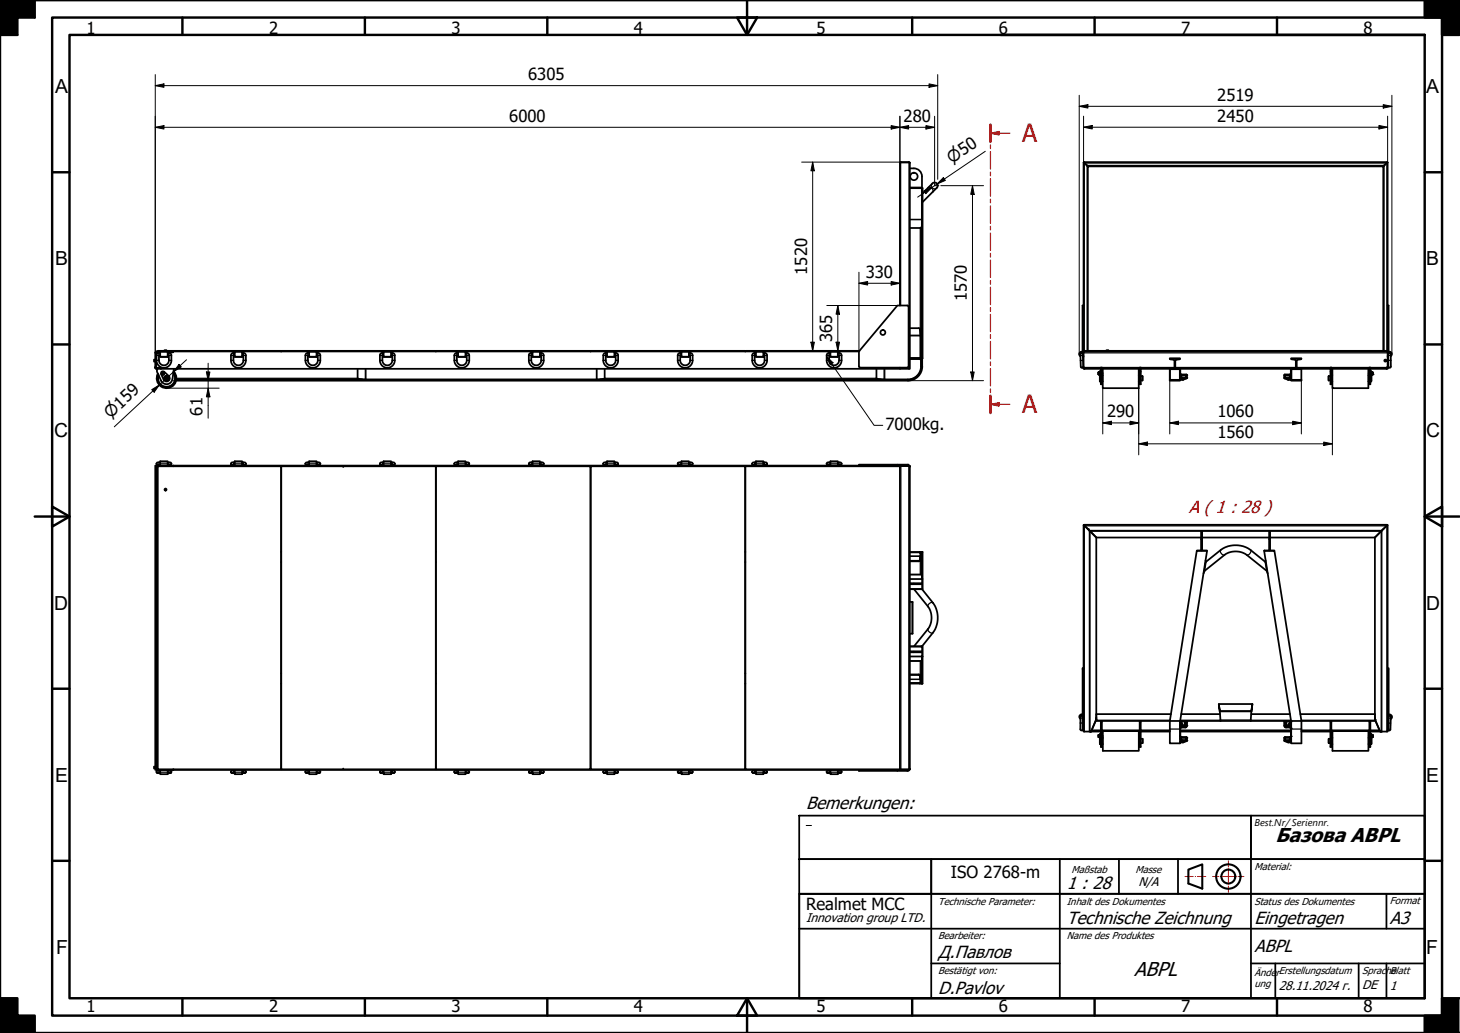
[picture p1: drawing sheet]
<svg xmlns="http://www.w3.org/2000/svg" width="420mm" height="297mm" viewBox="0 0 420 297" stroke-linecap="round" stroke-linejoin="round" font-family="sans-serif">
<!-- layer: Visible (ISO) -->
<g fill="none" stroke="#000" stroke-width=".51">
<path d="M259 46.8h2.8v59.3h-2.8M261.8 46.8l-.2-.2-2.6 .2v41M261.8 46.8h.1M261.8 54.1h3.7v48.9h-.6M261.8 48.4a2.64 2.64 0 0 1 3.5 2.3v3.3M261.8 54l3.6 .1M268.3 52.7a.9 .9 0 0 1 1.3 0 .9 .9 0 0 1 0 1.3l-4.1 4.1M268.3 52.8l-2.8 2.8M311.8 46.7l.2 .1zM311.8 46.7v41.1M311.9 46.8h.1M312 46.6v.2"/>
<path d="M312 46.6h87.2M312 46.8l1.1 1M312.8 47.6l.3 .2M399.1 46.8l-1 1 .9-.9M399.1 46.8l.1-.2-.1 .2M399.1 46.8l-.1 .1M399.3 46.7l-.1 .1M399.3 46.7v41.1M265 65.5l-3.2 .1M258.3 87.8h2.8l.4 .4-.1 17.3-.3 .2-13.7-.1-.2-.3v-4.2zM261.8 94.4l2.9 .1 .2 8.6h.1a5.5 5.5 0 0 1-1.1 4.9 3.7 3.7 0 0 1-2.6 1.1l-8.9-.1-.2-.3v-2.6M311.5 87.8h.3v13.3h-.3z"/>
<path d="M399.3 87.8h.3v13.3h-.3zM44.7 105.7l.4 .4M44.7 103.4h-.4v.6h.4M44.7 105.7v.1M44.9 105.6l-.2 .1M44.9 105.7l.2 .1M45.1 105.8h1.2v.3h-1.2M45.1 101.1h202.1M45.1 101.1l-.4 .4v4.2M45.1 101.3l-.2 .1v4.1M45.2 106.1v.8l1.2 2.6a1.71 1.71 0 0 0 1.8 1 1.71 1.71 0 0 0 1.4-1.5l.4-2.9M45.2 106.1l-.2 .1 .2 .1"/>
<path d="M45.4 101.1v-.2h35.5v.2M46.1 101.3l-1.2 .2v4.1l.2 .2M46.1 101.1h2.2v1.6h-2.2zM46.1 101.5h-.6l-.4 .4v2.4l.6 .8 1.3 .7 1.3-.3 .9-1.2 .1-2.4-.4-.4h-.6M46.1 102.2h-.4v1.4a1.43 1.43 0 0 0 1.5 1.5 1.43 1.43 0 0 0 1.4-1.5v-1.4h-.3M46.5 106.9h.8l1.3 1.2a.92 .92 0 0 1-.1 1.4 .92 .92 0 0 1-1.4-.3l-.7-1.6zM46.6 107.4l.1 .2M46.6 107.5l.3 .2M46.7 107.2l-.1 .3M46.8 107.1l-.2 .2M46.8 107.7h.2M46.8 107.7h.1"/>
<path d="M46.9 107.1h.2M47 107.1l-.3 .1M47 107.1l.2 .2M47.1 107.6l-.2 .1M47.2 107.6l-.3 .1M47.2 107.2v.2M47.2 107.3l.1 .1M47.2 107.3l-.1 .3M47.2 107.5l-.1 .2M47.3 107.4l-.1 .2M47.3 100.9v-.2h.6v.2M47.8 108.8l.1 .1"/>
<path d="M47.8 108.7v.1M47.8 108.6v.2M48 108.6l.1 .2M48 108.6l-.2 .1M48 108.6h-.2M48 108.9h-.1M48.1 108.8l-.1 .1M49.8 101.1v.2h-1.5h1.5M49.9 107.3a2.44 2.44 0 0 1-1.6 3.9 2.44 2.44 0 0 1-2.7-3.3M49.9 107.1a2.61 2.61 0 0 1-1.6 4.3 2.61 2.61 0 0 1-2.7-3.7M50 106.8a2.85 2.85 0 0 1 .1 3.8 2.85 2.85 0 0 1-3.8 .5 2.85 2.85 0 0 1-.9-3.7M67.5 101.1h2.2v1.6h-2.2z"/>
<path d="M67.5 101.5h-.6l-.4 .4v2l.7 1.3 1.2 .6 1.4-.4 .8-1.1 .1-2.3-.4-.5h-.6M67.5 102.2h-.3v1.4a1.43 1.43 0 0 0 1.4 1.5 1.43 1.43 0 0 0 1.4-1.5v-1.4h-.3M80.9 101.1v-.2h44.5v.2M89 101.1h2.1v1.6h-2.1zM89 101.5h-.7l-.3 .4-.1 2.2 .8 1.2 1.1 .5 1.3-.3 1-1.2v-2.4l-.4-.4h-.6M89 102.2h-.4v1.4a1.43 1.43 0 0 0 1.4 1.5 1.43 1.43 0 0 0 1.5-1.5v-1.4h-.4M102.9 106.1l.1 2.7 2.1 .3h66.7l2.1-.2 .1-2.8M110.4 101.1h2.1v1.6h-2.1zM110.4 101.5h-.6l-.4 .4v2.4l.5 .8 1.4 .7 1.3-.3 .9-1.2 .1-2.4-.4-.4h-.7M110.4 102.2h-.4v1.4a1.43 1.43 0 0 0 1.5 1.5 1.43 1.43 0 0 0 1.4-1.5v-1.4h-.4M125.5 101.1v-.2h44.4v.2M131.8 101.1h2.2v1.6h-2.2z"/>
<path d="M131.8 101.5h-.6l-.4 .4v2l.6 1.3 1.3 .6 1.4-.4 .9-1.3v-2.2l-.4-.4h-.6M131.8 102.2h-.3v1.4a1.43 1.43 0 0 0 1.4 1.5 1.43 1.43 0 0 0 1.4-1.5v-1.4h-.3M153.2 101.1h2.2v1.6h-2.2zM153.2 101.5h-.3a.69 .69 0 0 0-.7 .7v1.8l.4 .9 .9 .7 1.4 .1 1-.6 .6-1.3-.1-1.8-.4-.5h-.6M153.2 102.2h-.3v1.4a1.43 1.43 0 0 0 1.4 1.5 1.43 1.43 0 0 0 1.4-1.5v-1.4h-.3M174.7 101.1h2.1v1.6h-2.1zM174.7 101.5h-.6l-.4 .4-.1 1.9 .6 1.3 .9 .6h1.3l.9-.6 .5-.8 .1-2.1a.69 .69 0 0 0-.7-.7h-.4M174.7 102.2h-.4v1.4a1.43 1.43 0 0 0 1.5 1.5 1.43 1.43 0 0 0 1.4-1.5v-1.4h-.4M196.1 101.1h2.1v1.6h-2.1zM196.1 101.5h-.6l-.4 .4v2.2l.7 1.2 1.2 .5 1.3-.3 .7-.7 .3-.7-.1-2.2-.3-.4h-.7M196.1 102.2h-.4v1.4a1.43 1.43 0 0 0 1.5 1.5 1.43 1.43 0 0 0 1.4-1.5v-1.4h-.4M217.5 101.1h2.2v1.6h-2.2z"/>
<path d="M217.5 101.5h-.6l-.4 .4 .1 2.4 .5 .8 1.3 .7 1.3-.3 1-1.2v-2.4l-.4-.4h-.6M217.5 102.2h-.3v1.4a1.43 1.43 0 0 0 1.4 1.5 1.43 1.43 0 0 0 1.4-1.5v-1.4h-.3M239 101.1h2.1v1.6h-2.1zM239 101.5h-.7l-.4 .5v1.9l.7 1.3 1.2 .6 1.4-.4 .9-1.1v-2.3l-.4-.5h-.6M239 102.2h-.4v1.4a1.43 1.43 0 0 0 1.4 1.5 1.43 1.43 0 0 0 1.5-1.5v-1.4h-.4M247.3 100.9h-32.8v.2l-.1-.2h-44.4v.2M259 105.7v.4h-212.7v-.3h-1.2M261.8 103h2.9v.3M265.4 103a6.1 6.1 0 0 1-1 5 4.1 4.1 0 0 1-3.1 1.5h-210.6M311.1 101.6l.3-.1 .2 .3 .1 3.6-.3 .4-.4-.4-.1-3.5zM311.2 101.5l-.3 .2v.3M311.2 101.5l.6-.2v-.2l-1.1 .4-.1 .5 .3 .4"/>
<path d="M311.5 101.4v.2M311.6 105.7h.5v.4M311.6 102.3l.2 .1-.2 .2M311.8 105.8h.3M312 101.1v-.2h87.1v.2M312.1 106.1h4.7v-.4h.3v.4h10.9v-.4h.3v.4h8.4M313.1 100.9v-53.1h85v53.1M316.1 107.7h.1M316.2 107.2v.4M316.2 107.6h-.1M316.2 107v.2M316.2 107h.1l-.1 .2"/>
<path d="M316.2 107l-.1 .7M316.3 107.6h-.2M316.3 107.2v.4h-.1M316.3 107.1h.1M316.3 107.6h.1M316.4 107v.7M316.5 107v.7M316.8 105.7v4.8h.3v-4.8M316.8 106.8h-.3v2.9h.3M316.8 105.9h.3M316.8 106.9h.3M317.1 109.4h.1"/>
<path d="M317.1 108.1h.1M317.1 107.5h.1M317.1 107.2h.1M317.2 107.2v.3M317.2 109.7h.2M317.2 107.9h.2M317.2 107.9v1.8M317.4 106.1v5.5h10.3v-5.5M318.4 100.9v-.2h.6v.2M327.7 109.7h.1M327.7 107.9h.1M327.8 107.9v1.8"/>
<path d="M327.9 109.4h.1M327.9 108.1h.1M328 105.7v4.8h.3v-4.8M328 105.9h.3M328 106.9h.3M328.3 109.4h.5M328.3 108.1h.5M328.8 108.1v1.3M336.6 109.3v.2h3v-.2M336.6 106.1v3.2M336.7 109.2l-.1 .1M336.7 106.1v3.1"/>
<path d="M336.7 106.1h2.8l-2.8 .1M338 105.7l-.1 .4M338 105.8h.2v.3h-.2zM338 105.8l-.1-2.3-1.1-.2-.2-.3h3l-.2 .3-1.1 .2-.1 2.3M338.2 105.7l.1 .4M339.5 109.2l.1 .1M339.5 106.2v3h-2.8M339.5 106.1h32.1M339.6 108.1h.1M339.6 109.2v.1M339.7 106.1l.1 1.5 1.7 .1 .1 1-1.1 .5h-1M371.5 106.1l-.1 1.5-1.8 .1v1l1 .5h1"/>
<path d="M371.6 109.3v.2h2.9v-.2M371.6 108.1h.1M371.6 109.2v.1M371.6 106.1v3.1M371.6 106.1h2.9l-2.9 .1M371.7 103.3l-.1-.3h2.9l-.1 .3-1.2 .2v2.3M371.7 103.3l1.2 .2v2.3M372.9 105.7v.4M372.9 105.8h.3v.3h-.3zM373.2 105.7v.4M374.5 109.3h.1M374.5 106.1h8.3v-.4h.4v.4h10.8v-.4h.4v.4h4.6"/>
<path d="M374.5 106.2v3h-2.9M382.4 108.1v1.3M382.4 109.4h.5M382.4 108.1h.5M382.9 105.7v4.8h.3v-4.8M382.9 105.9h.3M382.9 106.9h.3M383.2 109.4h.1M383.2 108.1h.1M383.3 107.9v1.8M383.3 109.7h.1M383.3 107.9h.1"/>
<path d="M383.4 106.1v5.5h10.4v-5.5M393.8 109.7h.1M393.8 107.9h.1M393.9 107.9v1.8M393.9 107.2v.3M393.9 107.5h.2M393.9 107.2h.2M394 109.4h.1M394 108.1h.1M394.1 105.7v4.8h.3v-4.8M394.1 105.9h.3M394.1 106.9h.3"/>
<path d="M394.4 106.8h.2v2.9h-.2M394.6 108.1v1.4M394.6 107v.7M394.8 107.7h.1M394.7 107.7h.1M394.8 107v.7l.2-.1M394.8 107v.7h.2M394.8 107.3h.2M395 107h-.3M395 107.7h.1M395 107v.7M399.1 105.8h.2"/>
<path d="M399.3 105.5l-.3 .6M399.3 101.1l1.1 .3 .1 .6-.3 .4M399.3 101.4l.8 .1 .1 .5M399.3 105.5v.1M399.3 105.6v.5h-.3M399.3 101.1h-87.5v5h.3M399.3 101.1v4.4M399.5 102.3l-.2 .1 .2 .2M399.5 101.8v3.6M399.6 105.6l-.3 .1M399.6 101.4v.2M400.2 101.8l-.3-.3-.4 .3"/>
<path d="M400.2 101.8l.1 3.6-.4 .4-.3-.4M45.4 134.1h35.5v87.1h-35.5zM45.4 133.7h.7M46.1 133.8l2.2 .1M46.1 133h-.8l-.3 .3 .3 .4 .8 .1M48.3 133.8v-1.2h-2.2v1.3M48.3 133h.8l.2 .3-.2 .4-.8 .1M48.3 133.7h.6M49.9 134.1v-.2h-5.2v87.5h5.1v-.2M66.9 133.7h.6M67.5 133.8l2.2 .1M67.5 133h-.8l-.2 .3 .2 .4 .8 .1"/>
<path d="M69.7 133.8v-1.2h-2.2v1.3M69.7 133h.8l.3 .3-.3 .4-.8 .1M69.7 133.7h.6M80.9 134.2h.1M80.9 134.1h44.5v87.1h-44.5zM88.3 133.7h.7M89 133.8l2.1 .1M89 133h-.9l-.2 .3 .2 .4 .9 .1M91.1 133.8v-1.2h-2.1v1.3M91.1 133h.8l.3 .3-.2 .4-.9 .1M91.1 133.7h.7M98.7 134.3h.1"/>
<path d="M109.7 133.7h.7M110.4 133.8l2.1 .1M110.4 133h-.8l-.3 .3 .3 .4 .8 .1M112.5 133.8v-1.2h-2.1v1.3M112.5 133h.8l.3 .3-.3 .4-.8 .1M112.5 133.7h.7M125.4 134.2h.1M125.5 134.1h44.4v87.1h-44.4zM131.2 133.7h.6M131.8 133.8l2.2 .1M131.8 133h-.8l-.3 .3 .3 .4 .8 .1M134 133.8v-1.2h-2.2v1.3"/>
<path d="M134 133h.8l.2 .3-.2 .4-.8 .1M134 133.7h.6M152.6 133.7h.6M153.2 133.8l2.2 .1M153.2 133h-.8l-.2 .3 .2 .4 .8 .1M155.4 133.8v-1.2h-2.2v1.3M155.4 133h.8l.3 .3-.2 .4-.9 .1M155.4 133.7h.7M169.9 134.2h.1M170 134.1h44.4v87.1h-44.4zM174 133.7h.7M174.7 133.8l2.1 .1"/>
<path d="M174.7 133h-.8l-.3 .3 .2 .4 .9 .1M176.8 133.8v-1.2h-2.1v1.3M176.8 133h.8l.3 .3-.2 .4-.9 .1M176.8 133.7h.7M195.5 133.7h.6M196.1 133.8l2.1 .1M196.1 133h-.9l-.2 .3 .2 .4 .9 .1M198.2 133.8v-1.2h-2.1v1.3M198.2 133h.9l.2 .3-.2 .4-.9 .1M198.2 133.7h.7M214.4 134.2h.1M216.9 133.7h.6"/>
<path d="M217.5 133.8l2.2 .1M217.5 133h-.8l-.2 .3 .2 .4 .8 .1M219.7 133.8v-1.2h-2.2v1.3M219.7 133h.8l.2 .3-.2 .4-.8 .1M219.7 133.7h.6M238.3 133.7h.7M239 133.8l2.1 .1M239 133h-.9l-.2 .3 .2 .4 .9 .1M241.1 133.8v-1.2h-2.1v1.3M241.1 133h.9l.2 .3-.2 .4-.9 .1M241.1 133.7h.7M247.2 133.9h-197.4v.2"/>
<path d="M247.2 133.9h12M258.3 133.9v-.3h3.2v.3M258.3 133.6h-11.1v.3M259 134.2l.2-.2h2.4l.2 .2M259 133.9v87.5M259.1 134.1h2.6M259.2 133.9l-.2 .2h-44.5v87.1h44.5M259.2 133.9h2.4l.2 .2M261.8 134.1h.1M261.8 134.1v87.1M80.9 158.7h.1M125.4 158.7h.1"/>
<path d="M214.4 158.7h.1M261.8 158.7h3.7v7.8M264.7 158.7l.2 1.4M264.9 158.9h.1l-.1 .2M265.3 158.7l-.4 1.2M265.4 158.7l-.5 1.4M311.8 151l.2 .1zM311.8 151v59.4h5v-.3M312 150.9v.2M312 150.9h87.2M312 151.1l3.5 3.5M312 151.1l.1 .1-.1-.1"/>
<path d="M312.1 151.2l3.4 3.4M315.5 154.6v52.1M315.5 154.6h30.2M344.5 158.4h2.8M345.7 152.7h.2v5.5h-.2zM345.9 154.6h19.3M363.9 158.4h2.8M365.2 152.7h.3v5.5h-.3zM365.5 154.6h30.2M395.7 154.6v52.1l1.6 3.7M398.1 152.1h.1M399.1 151.1l-3.4 3.5"/>
<path d="M399.1 151.1l.2-.1zM399.2 150.9l-.1 .2zM399.3 151v59.4h-4.9v-.3M80.9 161.6h.1M125.4 161.6h.1M214.4 161.6h.1M261.8 169.4h3.5M261.8 166.5h3.6v2.9h-3.6M261.8 173l.8 .1v9.1l-.8 .1M261.8 167.7h3.5v.3h-3.4M261.8 165.2h3.4M261.9 167.7l-.1 .3"/>
<path d="M263 169.4l4.1 5a5.6 5.6 0 0 1 0 6.4l-4.1 5.1M264.9 160.1v-.1l-.3 1.2-2.8 .1M264.9 160.1h.1M264.9 160.1l-.3 1.3h-2.8M265.2 166.5h.3l-.1 2.9M265.2 169.4h.2M265.3 169.4l3.8 4.9 .6 1.6 .2 1.3-.2 1.9-.7 2.1-3.7 4.7M346.6 164.2l5.8-4.6a5.6 5.6 0 0 1 6.4 0l5.8 4.6M346.6 164.2l-.2 .7M346.9 161.2l.1 .4M347 161.6l5-3.9 1.3-.6 1.8-.3 2 .1 2 .7 5.1 4M347 161.6l-.4 2.6"/>
<path d="M364.2 161.6l.4 2.6M364.2 161.2v.4M364.6 164.2l.2 .7M80.9 196.6h.1M80.9 193.6h.1M125.4 196.6h.1M125.4 193.6h.1M214.4 196.6h.1M214.4 193.6h.1M261.8 185.9h3.5M261.8 185.9h3.6v2.9h-3.6M261.8 193.9l2.8 .1 .3 1.3"/>
<path d="M261.8 194.1h2.8l.3 1.2M261.8 187.3h3.5v.3h-3.4M261.8 190.1h3.4M261.9 187.3l-.1 .3M264.7 196.4v.2M264.9 195.3l.1 .1M264.9 195.2l.5 1.4M264.9 196.2l.1 .2h-3.2M264.9 195.2v1.2M264.9 195.3v.1M264.9 195.2h.1M265 195.4l.3 1.2"/>
<path d="M265.2 188.8h.3M265.4 185.9l.1 2.9M265.4 185.9h-.2M265.5 188.8v7.8h-3.7M311.8 192.1h-.2v17.9h.2M399.3 192.1h.3v17.9h-.3M311.2 205.4l-.6 .6 .3 .7M311.5 205.9a.35 .35 0 0 0-.3-.1 .35 .35 0 0 0-.3 .3v3.6l.2 .3 .4-.1M311.6 205.7l-.5 .1-.2 .5M311.6 205.4l-.4 .1M313.8 210.4h.1M314.1 210.1h2.7"/>
<path d="M315.3 207.3h80.5M315.5 207h.1M315.5 206.7l-1.6 3.7M315.5 205.4v1.1M315.5 207l-1.6 3.3M315.5 205.3h21.5M315.5 206.5v.1M315.5 206.6h.1M316.1 211.4l.1 .6M316.1 211.4h.1M316.1 211.4l.3-.1-.2 .1M316.2 211.7v.3"/>
<path d="M316.2 211.4v.3M316.4 211.7v.3h-.2M316.4 211.4v.3h-.2M316.4 211.3v.6M316.5 211.3v.7M316.5 212.3v1.5M316.8 210h.1M316.8 210v.1M316.8 207.3v.3h.3M316.8 211.1h-.3v2.9h.3M317.1 210v.1M317.1 207.3v7.5h-.3v-7.2"/>
<path d="M317.1 210h.1M317.1 212.4h.1M317.1 213.7h.1M317.1 211.5h.1M317.1 211.8h.1M317.1 210.1v.3h.3M317.1 210.1h10.9M317.2 211.5v.3M317.3 212.2v1.8M317.3 212.2h.1M317.3 214h.1M317.4 210.2h10.3v5.7h-10.3z"/>
<path d="M327.7 212.2h.1M327.7 214h.1M327.8 212.2v1.8M327.9 212.4h.1M327.9 213.7h.1M328 210v.1M328 207.3v.3h.3M328 210.1v.3h-.3M328.3 210v.1M328.3 207.3v7.5h-.3v-7.2M328.3 210h.1M328.3 212.4h.5"/>
<path d="M328.3 213.7h.5M328.3 210.1v.3h8.4M328.3 210.1h8.4M328.8 212.4v1.3M339.6 207.3v6.4h-2.9v-6.4l7.7-48.9h3l-7.8 48.9M339.7 210.1h31.8M339.7 210.4h31.8M339.8 207.3l-.2 .2M339.9 205.3h11.2M341.2 207.4l-.2 .1M341.4 207.3l.2 .2-.1 1.5-.4 .2h-1.1l-.3 .2v2.3l.3 .3h1.5l.1 1-1.1 .5h-.9M350.8 202.4h9.6"/>
<path d="M351 204.4v.1M351 204.4l-.2-2 .2 2.1M351 204.6l.2 2.7M360.1 205.3h11.1M360.1 204.6l-.2 2.7M360.1 204.4v.1M360.4 202.4l-.3 2.1zM369.8 207.3l-.2 .2 .1 1.5 .3 .2h1.1l.4 .2v2.3l-.3 .3h-1.5l-.1 1 1.1 .5h.9M370 207.4l.1 .1M371.4 207.3l.2 .2M371.5 207.3l-7.7-48.9h3l7.7 48.9v6.4h-2.9v-6.4M374.2 205.3h21.5"/>
<path d="M374.5 210.1h8.3M382.4 212.4v1.3M382.4 212.4h.5M382.4 213.7h.5M382.8 210v.1M382.8 210.1v.3h-8.3M382.9 207.3v.3h.2M383.1 207.3v7.5h-.2v-7.2M383.1 212.4h.2M383.1 213.7h.2M383.2 210v.1M383.2 210.1v.3h.3"/>
<path d="M383.2 210.1h10.8M383.3 212.2v1.8M383.3 212.2h.2M383.3 214h.2M383.5 210.2h10.3v5.7h-10.3zM393.8 212.2h.1M393.8 214h.1M393.9 212.2v1.8M393.9 211.5v.3M393.9 211.5h.2M393.9 211.8h.2M394 212.4h.1"/>
<path d="M394 213.7h.1M394 210v.1M394 210.1v.3h-.2M394.1 207.3v.3h.3M394.4 207.3v7.5h-.3v-7.2M394.4 211.1h.3v2.9h-.3M394.4 210v.1M394.4 210.1h2.7M394.6 212.3v1.5M394.7 211.3v.7M394.8 211.9h.1M394.7 212l.1-.7v.7h.2"/>
<path d="M394.8 211.4h.1M394.8 211.8h.2M394.8 211.4h.2M395 211.3v.1M395 211.3h-.3M395 211.4v.6M395.7 205.4v1.2M395.7 207l1.5 3.3M395.7 206.9v.1M395.7 206.9h.1M397.4 210.4h.1M399.6 205.4a.75 .75 0 0 1 .9 .4 .75 .75 0 0 1-.2 1"/>
<path d="M399.6 205.7l.6 .2 .1 .4M399.6 206l.4-.2 .3 .4-.2 3.5-.2 .3h-.3M44.7 220.4h-.4v.6h.4M45 222l.3 .3h.8h-.7M45 221.9v.1M46.1 221.4h2.2v1.2h-2.2zM46.1 221.6h-.8l-.3 .3M48.3 221.6h.8l.2 .3M49.3 222l-.2 .3h-.8h.6M49.3 221.9v.1M49.8 221.4h197.4M49.9 221.2l-.1 .2"/>
<path d="M66.5 222l.2 .3h.8h-.7M66.5 221.9v.1M67.5 221.4h2.2v1.2h-2.2zM67.5 221.6h-.8l-.2 .3M69.7 221.6h.8l.3 .3M70.8 222l-.3 .3h-.8h.7M70.8 221.9v.1M80.9 221h.1M87.9 222l.2 .3h.9h-.7M87.9 221.9v.1M89 221.4h2.1v1.2h-2.1zM89 221.6h-.9l-.2 .3"/>
<path d="M91.1 221.6h.8l.3 .3M92.2 222l-.3 .3h-.8h.7M92.2 221.9v.1M98.7 221h.1M109.3 222l.3 .3h.8h-.7M109.3 221.9v.1M110.4 221.4h2.1v1.2h-2.1zM110.4 221.6h-.9l-.2 .3M112.5 221.6h.9l.2 .3M113.6 222l-.2 .3h-.9h.7M113.6 221.9v.1M125.4 221h.1"/>
<path d="M130.7 222l.3 .3h.8h-.7M130.7 221.9v.1M131.8 221.4h2.2v1.2h-2.2zM131.8 221.6h-.8l-.3 .3M134 221.6h.8l.2 .3M135 222l-.2 .3h-.8h.7M135 221.9v.1M152.2 222l.2 .3h.8h-.7M152.2 221.9v.1M153.2 221.4h2.2v1.2h-2.2zM153.2 221.6h-.8l-.2 .3M155.4 221.6h.8l.3 .3"/>
<path d="M156.5 222l-.3 .3h-.8h.7M156.5 221.9v.1M169.9 221h.1M173.6 222l.2 .3h.9h-.7M173.6 221.9v.1M174.7 221.4h2.1v1.2h-2.1zM174.7 221.6h-.8l-.3 .3M176.8 221.6h.9l.2 .3M177.9 222l-.2 .3h-.9h.7M177.9 221.9v.1M195 222l.3 .3h.8h-.7M195 221.9v.1"/>
<path d="M196.1 221.4h2.1v1.2h-2.1zM196.1 221.6h-.8l-.3 .3M198.2 221.6h.8l.3 .3M199.3 222l-.2 .3h-.9h.7M199.3 221.9v.1M214.4 221h.1M216.5 222l.2 .3h.8h-.6M216.5 221.9v.1M217.5 221.4h2.2v1.2h-2.2zM217.5 221.6h-.8l-.2 .3M219.7 221.6h.8l.2 .3M220.7 222l-.2 .3h-.8h.7"/>
<path d="M220.7 221.9v.1M237.9 222l.2 .3h.9h-.7M237.9 221.9v.1M239 221.4h2.1v1.2h-2.1zM239 221.6h-.8l-.3 .3M241.1 221.6h.8l.3 .3M242.2 222l-.3 .3h-.8h.7M242.2 221.9v.1M258.3 221.4h-11.1v.3h14.3v-.3M259 221.2l.2 .2M259 221.1l.2 .2h2.4l.2-.2M259 221.2h.1"/>
<path d="M259.1 221.2h2.6M259.2 221.4h-.9v.3M261.8 221.2h.1M261.8 221.2l-.1 .2h-2.5"/>
<circle cx="263" cy="50.7" r="1.07"/>
<circle cx="254.1" cy="95.6" r=".71"/>
<circle cx="46.9" cy="107.4" r=".35"/>
<circle cx="47.9" cy="108.8" r=".71"/>
<circle cx="47.9" cy="108.8" r=".56"/>
<circle cx="47.9" cy="108.8" r=".46"/>
<circle cx="47.9" cy="108.8" r=".12"/>
<circle cx="47.9" cy="108.8" r=".16"/>
<circle cx="398.7" cy="103.7" r=".29"/>
<circle cx="47.6" cy="140.8" r=".29"/>
</g>
<!-- layer: Visible Narrow (ISO) -->
<g fill="none" stroke="#000" stroke-width=".36">
<path d="M259 46.8h.1M259.2 46.6v41.2M261.5 46.6v.1M261.6 46.7v59.4M261.8 46.8h.1M261.8 54.1h3.4h-3.4M265.2 54.1v48.9M265.4 54.1v48.9M267.1 53.9a.97 .97 0 0 1 1.1 .3 .97 .97 0 0 1 .2 1M311.9 46.8h.1M312 46.8v54.1M312.1 46.9h86.9"/>
<path d="M312.8 47.6h85.5M312.9 47.7v53.2M398.3 47.7v53.2M399.2 46.8l-.1 54.1M261.8 63.2h3.4M261.8 63.1h3.4M264.8 65.6v30.5M265.1 65.2v37.8M261.8 96.6h3.1M261.8 96.4h3.1M44.7 105.5h.2M44.7 105.7h.2"/>
<path d="M44.7 101.5h.2M44.9 105.8l-.1 .1M45 103.6h.7M45.1 101.1v.2M45.1 105.8v.3M45.7 101.5v.7h-.7M46.1 101.2h2.2M46.1 102.5h2.2M48.6 103.6h.7M48.6 101.5v.7h.7M49.7 101.1v.2M50.7 109.3h210.6"/>
<path d="M50.8 108.8h52.1M50.8 109h53.4M66.5 103.6h.7M67.2 101.5v.7h-.7M67.5 101.2h2.2M67.5 102.5h2.2M70 103.6h.8M70 101.5v.7h.8M87.9 103.6h.7M88.6 101.5v.7h-.7M89 101.2h2.1M89 102.5h2.1"/>
<path d="M91.5 103.6h.7M91.5 101.5v.7h.7M105.1 106.1v3M105.3 106.1v3M109.3 103.6h.7M110 101.5v.7h-.7M110.4 101.2h2.1M110.4 102.5h2.1M112.9 103.6h.7M112.9 101.5v.7h.7M130.7 103.6h.8M131.5 101.5v.7h-.8"/>
<path d="M131.8 101.2h2.2M131.8 102.5h2.2M134.3 103.6h.7M134.3 101.5v.7h.7M152.2 103.6h.7M152.9 101.5v.7h-.7M153.2 101.2h2.2M153.2 102.5h2.2M155.7 103.6h.8M155.7 101.5v.7h.8M171.6 106.1v3M171.8 106.1v3"/>
<path d="M172.7 109h80.8M173.6 103.6h.7M174 108.8h78.2M174.3 101.5v.7h-.7M174.7 101.2h2.1M174.7 102.5h2.1M177.2 103.6h.7M177.2 101.5v.7h.7M195 103.6h.7M195.7 101.5v.7h-.7M196.1 101.2h2.1M196.1 102.5h2.1"/>
<path d="M198.6 103.6h.7M198.6 101.5v.7h.7M216.5 103.6h.7M217.2 101.5v.7h-.7M217.5 101.2h2.2M217.5 102.5h2.2M220 103.6h.7M220 101.5v.7h.7M237.9 103.6h.7M238.6 101.5v.7h-.7M239 101.2h2.1M239 102.5h2.1"/>
<path d="M241.5 103.6h.7M241.5 101.5v.7h.7M254.4 106.1v3M254.6 106.1v3M259.2 105.7v.4M261.3 109.1v.2M261.8 103.2h2.9M261.8 103.3h2.9M261.8 103h3.1M261.8 102.9h3.1M265 103v.1M265.1 103l-.1 2.4"/>
<path d="M265.3 103v2.4h-.2a3.8 3.8 0 0 1-3.8 3.8h-210.6M265.3 105.3a4 4 0 0 1-4 4M311.6 102.2h-.7M311.7 103.6l-.7 .1M311.7 105.4h.1M311.8 101.5h87.5M311.9 105.7h.2M312.1 105.7h86.9v.2M312.1 105.7v.2M316.5 109.2h.3M316.5 107.6h.3M316.8 109.5h.3"/>
<path d="M328 109.5h.3M338.3 105.7v.4M339.5 109l.2 .2M339.5 108.3l.2 .1 .2 .6M339.5 108.1l.3 .1M339.5 109.1l.2 .1M339.5 107.7l.4 .3M339.5 107.9l.5 .4M339.5 107.4l.4 .6M339.6 106.1v1.3l.1-.1M339.6 107.4l.4 .3M339.7 109.2h.1"/>
<path d="M339.7 109l.1 .2zM339.8 108.2l.1 .1M339.8 108.2h.1M339.8 108.1v.1M339.9 108.3h.1M339.9 108.5h.1M339.9 108.5v-.2l-.1 .6M339.9 109l.1 .1M339.9 108.5v.5M339.9 108l1.5-.1-.2-.1 .1 .6h-1.3M340 107.7h1.3zM340 107.7h1.3"/>
<path d="M340 109.1l.4 .1M340 109.1l-.2 .1M340 108.4l-.1 .1M340 108.3v.1M340.4 109.1h.1M340.4 109.1h-.4v-.5h1.3l-.9 .5M341.3 108.7h.1M341.3 107.7l.2 .2M341.4 107.7h-.1M341.4 108.4v.1M341.5 108.8l-1 .4M341.5 107.9l-.1 .5"/>
<path d="M341.5 107.9l-.1 .6M341.5 108.7l-.1 .1M341.5 108.7h.1M341.6 107.9l-.1 .8M369.6 107.9v.8M369.6 108.7l.1 .1M369.7 108.7l.1 .1zM369.7 108v.5M369.7 108.4v.1M369.7 108l.2-.2v.6M369.7 108.4h.2M369.7 108v.4"/>
<path d="M369.7 108.8h.1M369.7 108.8l.9 .4M369.8 107.7l1.4 .1zM369.8 107.7l-.2 .2M369.9 108.4l-.2 .1M370.7 109.1h.1M370.7 109.1l-.8-.5h1.2v.5h-.3M371.1 109.1l.3 .1M371.1 109.1l-.3 .1M371.1 108.3l-1.2 .1M371.1 108.3h.1M371.2 109l-.1 .1"/>
<path d="M371.2 109h.2M371.2 108h-1.5M371.2 107.8v.2M371.2 108.5v-.2v.6v-.4M371.2 108.5h.1M371.2 108.5l-.1 .1 .1-.1M371.3 108.1v.1M371.3 108.2l-.1 .1M371.3 108.2h.1M371.4 109v.2zM371.4 108.2l-.1 .1M371.4 108.9l-.2 .1"/>
<path d="M371.4 109.2h.1M371.4 109v.2M371.5 107.3v.1M371.5 107.4l-.3 .3h-1.4M371.6 106.1l-.1 1.3M371.6 108.3l-.2 .1v.6M371.6 109h-.2M371.6 108.1l-.2 .1M371.6 108.1l-.3 .1M371.6 109.1l-.1 .1M371.6 107.9l-.5 .4M371.6 107.7l-.4 .3"/>
<path d="M371.6 107.4l-.4 .4M372.9 105.7v.4M382.9 109.5h.3M394.1 109.5h.3M394.4 109.2h.2M394.4 107.6h.2M399 105.7h.2M399.3 105.4h.2M399.5 103.6h.7M399.5 102.2h.7M45 133.4l.3 .3h.3M45 133.3l.5 .4"/>
<path d="M45.1 133.9v87.5M45.7 133v.7M46.1 133.2h2.2M48.6 133v.7M49.3 133.4l-.2 .3h-.3M49.3 133.3l-.4 .4M66.5 133.4l.2 .3h.3M66.5 133.3l.4 .4M67.2 133v.7M67.5 133.2h2.2M70 133v.7M70.8 133.4l-.3 .3h-.3"/>
<path d="M70.8 133.3l-.5 .4M87.9 133.4l.2 .3h.4M87.9 133.3l.4 .4M88.6 133v.7M89 133.2h2.1M91.5 133v.7M92.2 133.4l-.3 .3h-.3M92.2 133.3l-.4 .4M109.3 133.4l.2 .3h.4M109.3 133.3l.4 .4M110 133v.7M110.4 133.2h2.1"/>
<path d="M112.9 133v.7M113.6 133.4l-.2 .3h-.3M113.6 133.3l-.4 .4M130.7 133.4l.3 .3h.3M130.7 133.3l.5 .4M131.5 133v.7M131.8 133.2h2.2M134.3 133v.7M135 133.4l-.2 .3h-.3M135 133.3l-.4 .4M152.2 133.4l.2 .3h.3M152.2 133.3l.1 .3 .3 .1"/>
<path d="M152.9 133v.7M153.2 133.2h2.2M155.7 133v.7M156.5 133.4l-.2 .3h-.4M156.5 133.3l-.5 .4M173.6 133.4l.2 .3h.4M173.6 133.3l.4 .4M174.3 133v.7M174.7 133.2h2.1M177.2 133v.7M177.9 133.4l-.2 .3h-.4M177.9 133.3l-.4 .4"/>
<path d="M195 133.4l.3 .3h.3M195 133.3l.5 .4M195.7 133v.7M196.1 133.2h2.1M198.6 133v.7M199.3 133.4l-.2 .3h-.3M199.3 133.3l-.4 .4M216.5 133.4l.2 .3h.3M216.5 133.3l.4 .4M217.2 133v.7M217.5 133.2h2.2M220 133v.7"/>
<path d="M220.7 133.4l-.2 .3h-.3M220.7 133.3l-.4 .4M237.9 133.4l.2 .3h.3M237.9 133.3l.4 .4M238.6 133v.7M239 133.2h2.1M241.5 133v.7M242.2 133.4l-.2 .3h-.4M242.2 133.3l-.5 .4M259 134l.1 .1M259.2 133.9v87.5M261.1 133.6v.3"/>
<path d="M261.5 134v87.3M261.6 133.9v.1M261.8 134l-.1 .1M261.8 158.9h3.1M261.8 159.9h3.1M261.8 160h3.1M264.7 158.8h.4M264.9 159.8h.1M265.1 159.9v5.3M265.2 158.8v7.7M265.4 158.7v7.8M311.9 151.1l.1 59.3"/>
<path d="M312.1 151.2h86.9M313.5 152.6v57.8M313.5 152.5h84.2M313.7 152.7v57.7M313.7 152.8h32M345.7 155h.2M345.9 152.8h19.3M351.3 158.2a1.07 1.07 0 0 0 1.1 1.4M359.9 158.2a1.09 1.09 0 0 1-1.1 1.4M365.2 155h.3M365.5 152.8h31.9M397.5 152.7v57.7"/>
<path d="M397.7 152.6v57.8M399.2 151.1l-.1 59.3M261.8 165.2h3.4M262.5 173.1v9.1M263 167.7v.3M264.4 161.3v.1M264.7 161.1v.2M264.8 160.3v4.9M268.5 173.3a1.07 1.07 0 0 0-1.4 1.1M346.8 162l.1 .1M261.8 196.4h3.3M261.8 190.1h3.4"/>
<path d="M261.8 195.4h3.1M261.8 195.3h3.1M263 187.3v.3M264.4 193.9v.2M264.7 194.1v.1M264.8 190.1v4.9M264.9 195.4h.1M265.1 190.1v5.3M265.2 188.8v7.6M265.4 188.8v7.8M267.1 180.8a1.07 1.07 0 0 0 1.4 1.1M311.6 192.5h.2"/>
<path d="M399.3 192.5h.3M310.9 207.9h.7M310.9 206.5h.7M311.6 209.6h.2M314.2 210h2.6M315.4 207.1h21.3M315.5 206.5h.1M315.5 206.4h.1M316.5 211.2h.3M316.5 212.4h.3M316.8 213.3h.3M317.1 210h10.9"/>
<path d="M317.1 211.5h.2M317.1 211.8h.2M328 213.3h.3M328.3 210h8.4M336.7 209.6h2.9M339.6 213.3h.2M339.6 212.6h.1l.1 .7M339.6 212.4l.2 .1M339.6 213.4l.1 .1M339.6 212.1l.3 .1M339.6 212.2l.5 .4M339.6 207.5h.1"/>
<path d="M339.6 211.7h.1M339.6 209.4h.1M339.6 207.7v.1M339.6 211.7l.3 .5M339.6 208.3v.3M339.6 207.8v.5M339.6 211.7l.4 .3M339.6 207.8h.1M339.7 207.1h11.5M339.7 211.6l-.1 .1M339.7 209.6l-.1-.2v2.3M339.7 210h31.8"/>
<path d="M339.7 208.7h-.1M339.7 207.4l-.1 .1zM339.7 213.5h.1M339.7 208.7h.1M339.7 208.7l-.1 .1M339.7 213.3v.2M339.7 208.7l.1 .1M339.8 213.3v.2zM339.8 207.3l1.1 .1M339.8 208.3v.2zM339.8 208.7h.1M339.8 213.5h.1"/>
<path d="M339.8 207.5l.3 1M339.8 208.7h-.1M339.8 212.5l.1 .1zM339.8 207.5l-.2 .8M339.8 213.3h.1M339.8 207.5l-.2 .3M339.8 207.4v.1M339.8 213.2h.1M339.8 207.5l.2 1M339.8 208.5l-.1 .2M339.8 208.5v.2M339.8 212.5l.3 .1"/>
<path d="M339.8 212.5h.1M339.8 212.4v.1M339.9 208.7h.1M339.9 207.5l.2 .7M339.9 207.5h.1M339.9 207.5h-.1M339.9 207.4v.1M339.9 212.8h.1M339.9 212.8v.4M339.9 213.2v.1M339.9 209.1l1.1 .1zM339.9 208.9l-.3 .2"/>
<path d="M339.9 208.9l-.3 .5M339.9 213.3l.2 .1M339.9 208.9h1.1M339.9 212.2h1.3M340 208.6l-.1 .1M340 208.5v.1M340 208.5h-.2M340 208.6h-.2M340 208.6v.1M340 207.5l.3 .7M340 207.5h.9v.9M340 209.2h1.1"/>
<path d="M340 212h1.4zM340 209.2l-.4 .3M340 207.4v.1M340 209.2h.1M340 208.8l-.4 .1M340 208.7v.1M340 208.8h.3M340 208.7h.2M340 212h1.4M340.1 213.4l.3 .1M340.1 213.4l-.3 .1M340.1 208.5l.1 .2"/>
<path d="M340.1 212.7l-.2 .1M340.1 208.5h.1M340.1 212.6v.1M340.1 208.2l.1 .3zM340.2 208.7l.1 .1M340.2 208.5l.1 .1M340.2 208.5l.2 .1M340.3 208.8h.1M340.3 208.6v.1M340.3 208.6l-.1 .1M340.3 208.2l.1 .3h.4M340.3 208.7v.1"/>
<path d="M340.3 208.2h-.2M340.3 208.7h.5zM340.3 208.8h.5M340.4 213.3h.1M340.4 213.3h-.3v-.4h1.2l-.8 .4M340.4 213.3v.1M340.5 213.3l-.1 .1M340.8 208.5v.3M340.9 208.4l-.1 .1M340.9 207.4h.2M340.9 207.5h.1M340.9 208.4l.3 .1"/>
<path d="M340.9 207.4v.1M341 207.5v1zM341 208.5l-.2 .2zM341.1 207.4h.1M341.2 207.4l.2-.1 .1 .2M341.2 208.5l-.4 .3M341.2 207.4l-.2 .1M341.2 212.2l.1 .1M341.2 207.5l.1 .1M341.2 207.5v1M341.2 207.5l.1-.1v.2M341.2 212.2h.2l-.1 .1"/>
<path d="M341.3 212.3v.4h-1.2M341.3 208.6l-.3 .3M341.3 208.6h.1l-.1 .3-.3 .2v-.2M341.3 207.6v1M341.4 212l.1 .2M341.4 212h.1M341.4 212.7v.1M341.4 207.6l.1 1.1zM341.4 212.7l-.1 .2 .1-.1M341.5 212.9l-1 .6M341.5 212.2l-.1 .5M341.5 212.2l-.1 .6"/>
<path d="M341.5 208.7l-.5 .5M341.5 212.9l.1 .1M341.5 208.7h.1M341.6 212.1l-.1 .8M341.6 207.5l-.1 1.2M351 204.4h9.1M351 204.6h9.1M351.2 207h8.7M359.9 207.1h11.6M369.6 212.1v.9M369.6 207.5v1.2M369.7 207.5v1.2z"/>
<path d="M369.7 212.9v.2M369.7 212.2h.1M369.7 212.9l.1 .2zM369.7 213.1h.1M369.7 213.1l.9 .4M369.7 212.3v.5M369.7 212.7v.1M369.7 212.3v.4M369.7 212.7h.2M369.7 212.3h.2M369.7 207.6h.2M369.8 212h1.3"/>
<path d="M369.8 207.3v.1M369.8 207.4h.2M369.8 212l1.4 .1zM369.8 207.4l-.1 .1M369.9 208.6l.3 .3M369.9 208.6l-.1 .3 .4 .2M369.9 212.7l-.2 .1M369.9 207.6v1M369.9 212.3v.4M369.9 207.5l.1 1M369.9 207.5v.1M369.9 212.2v.1"/>
<path d="M369.9 207.5v-.1l-.2 .2M369.9 212.2v-.1l-.2 .2M369.9 212.2h1.3M370 208.5l.4 .3M370 207.4l.1 .1M370 207.4h.1M370 207.4l.2 .1zM370.1 209.2h1M370.1 209.2l-.4-.5 .4 .5M370.1 209.2h.1M370.1 207.5v1zM370.1 208.5l.3 .1z"/>
<path d="M370.3 207.5h.1M370.2 209.1h1zM370.2 208.9h1M370.2 208.9v.2M370.3 208.4l.1 .1M370.3 207.4h-.3M370.3 208.4l-.3 .1M370.3 207.4v.1M370.4 208.7l.4-.1zM370.4 208.8h.4M370.4 208.5v.3M370.7 213.3l.1 .1"/>
<path d="M370.7 213.3h.1M370.7 213.3l-.8-.4h1.2v.4h-.3M370.8 213.3v.1M370.8 208.7v.1M370.9 208.7v.1M370.9 208.2l-.1 .3h-.4M370.9 208.8h-.1M370.9 208.6l-.1 .1M370.9 208.6l.1 .1M370.9 208.8h.3M370.9 208.5l-.1 .1M371 208.7l-.1 .1"/>
<path d="M371 208.5l-.1 .1M371 208.7h.2M371 208.2l-.1 .3zM371.1 208.5l-.1 .2M371.1 208.5h-.1M371.1 213.4l.3 .1M371.1 213.4l-.3 .1M371.1 212.6l-1.2 .1M371.2 207.5l-.3 .7M371.2 207.5h-.9v.9M371.2 208.8l.4 .1M371.2 212l.3-.3z"/>
<path d="M371.2 209.2l.3 .3zM371.2 208.7h.1M371.2 207.4v.1M371.2 208.7v.1M371.2 208.6l.1 .1M371.2 208.6h.1M371.2 208.6v.1M371.2 208.9l.4 .2M371.2 208.9l.4 .5M371.2 208.5l.2-1-.3 1M371.2 208.5v.1M371.2 208.5h.1"/>
<path d="M371.2 212.1v.1M371.2 212.8v.4v-.4M371.2 212.8h.1M371.2 213.3l-.1 .1M371.2 213.3h.2M371.3 207.5l-.4 .7M371.3 207.5h-.1M371.3 207.5h.1M371.3 207.4v.1M371.4 212.5h.1M371.3 208.5l.1 .2M371.3 212.4l.1 .1"/>
<path d="M371.4 208.5l.1 .2zM371.4 213.3v.2zM371.4 212.5l-.3 .1M371.4 207.4v.1M371.4 207.4h.1M371.4 208.3l-.1 .2zM371.4 208.7h.1M371.4 207.4l.2 .1zM371.4 207.5l.1 .8M371.4 208.7h-.1M371.4 207.5l.2 .3M371.4 213.2l-.2 .1"/>
<path d="M371.4 207.3l-1.1 .1M371.4 213.5h.1M371.4 208.7l.2 .1M371.4 207.5h.2M371.4 213.3l.1 .2M371.4 208.7v.1M371.5 208.7h.1M371.5 208.7h-.1M371.5 209.6l.1-.2-.1 2.3M371.5 211.6v.1M371.5 208.3l.1 .3M371.6 207.8l-.1 .5"/>
<path d="M371.6 207.5h.1M371.6 207.8h.1M371.6 212.6h-.2v.7M371.6 213.3h-.2M371.6 212.4l-.2 .1M371.6 213.4l-.1 .1M371.6 212.2l-.5 .4M371.6 212.1l-.4 .1M371.6 211.7l-.4 .4M371.6 209.6h2.9M371.6 207.7v.1M374.5 207.1h21.2"/>
<path d="M374.5 210h8.4M382.9 213.3h.2M383.1 210h11M393.9 211.5h.2M393.9 211.8h.2M394.1 213.3h.3M394.4 210h2.6M394.4 211.2h.3M394.4 212.4h.3M395.6 206.5h.1M395.7 206.4h.1M395.7 206.6h.1"/>
<path d="M399.3 209.6h.3M399.6 207.9h.6M399.6 206.5h.6M45.4 222.3l-.4-.3 .5 .3M45.7 221.6v.7M46.1 222h2.2M48.6 221.6v.7M48.9 222.3l.4-.3-.4 .3M66.8 222.3l-.3-.3 .2 .3h.2M67.2 221.6v.7M67.5 222h2.2M70 221.6v.7"/>
<path d="M70.3 222.3l.5-.3-.4 .3M88.3 222.3l-.4-.3 .4 .3M88.6 221.6v.7M89 222h2.1M91.5 221.6v.7M91.7 222.3l.5-.3-.4 .3M109.7 222.3l-.4-.3 .5 .3M110 221.6v.7M110.4 222h2.1M112.9 221.6v.7M113.2 222.3l.4-.3-.4 .3M131.1 222.3l-.4-.3 .5 .3"/>
<path d="M131.5 221.6v.7M131.8 222h2.2M134.3 221.6v.7M134.6 222.3l.4-.3zM152.6 222.3l-.4-.3 .4 .3M152.9 221.6v.7M153.2 222h2.2M155.7 221.6v.7M156 222.3h.3l.2-.3-.4 .3M174 222.3l-.4-.3 .2 .3h.3M174.3 221.6v.7M174.7 222h2.1"/>
<path d="M177.2 221.6v.7M177.4 222.3l.5-.3-.4 .3M195.4 222.3l-.4-.3 .5 .3M195.7 221.6v.7M196.1 222h2.1M198.6 221.6v.7M198.9 222.3l.4-.3-.4 .3M216.9 222.3l-.4-.3 .4 .3M217.2 221.6v.7M217.5 222h2.2M220 221.6v.7M220.3 222.3l.4-.3-.3 .3"/>
<path d="M238.3 222.3l-.4-.3 .2 .3h.3M238.6 221.6v.7M239 222h2.1M241.5 221.6v.7M241.7 222.3l.5-.3-.4 .3M259.1 221.2l-.1 .1M261.1 221.4v.3M261.6 221.3v.1M261.7 221.2l.1 .1"/>
<circle cx="47.9" cy="108.8" r=".07"/>
<circle cx="341.4" cy="213" r=".07"/>
</g>
<!-- layer: Visible (ISO) -->
<g fill="#000">
<circle cx="44.9" cy="105.7" r=".25"/>
<circle cx="45.1" cy="106.1" r=".25"/>
<circle cx="394.8" cy="107.7" r=".25"/>
<circle cx="395" cy="107.7" r=".25"/>
<circle cx="313.1" cy="152.1" r=".25"/>
<circle cx="264.9" cy="196.4" r=".25"/>
<circle cx="313.8" cy="210.4" r=".25"/>
<circle cx="316.1" cy="211.4" r=".25"/>
<circle cx="316.1" cy="212" r=".25"/>
<circle cx="328" cy="210" r=".25"/>
<circle cx="397.4" cy="210.4" r=".25"/>
</g>
<!-- layer: Visible Narrow (ISO) -->
<g fill="#000">
<circle cx="340" cy="107.7" r=".18"/>
<circle cx="341.3" cy="107.7" r=".18"/>
<circle cx="341.5" cy="108.7" r=".18"/>
<circle cx="341.5" cy="107.9" r=".18"/>
<circle cx="369.6" cy="107.9" r=".18"/>
<circle cx="369.6" cy="108.7" r=".18"/>
<circle cx="369.8" cy="107.7" r=".18"/>
<circle cx="371.2" cy="107.7" r=".18"/>
<circle cx="313.8" cy="210.4" r=".18"/>
<circle cx="315.4" cy="206.9" r=".18"/>
<circle cx="339.6" cy="207.5" r=".18"/>
<circle cx="339.8" cy="207.5" r=".18"/>
<circle cx="339.8" cy="207.4" r=".18"/>
<circle cx="339.9" cy="208.7" r=".18"/>
<circle cx="340" cy="212" r=".18"/>
<circle cx="340" cy="209.2" r=".18"/>
<circle cx="341" cy="209.2" r=".18"/>
<circle cx="341.4" cy="212" r=".18"/>
<circle cx="341.5" cy="208.7" r=".18"/>
<circle cx="341.5" cy="212.9" r=".18"/>
<circle cx="341.5" cy="212.2" r=".18"/>
<circle cx="341.5" cy="207.5" r=".18"/>
<circle cx="369.7" cy="212.2" r=".18"/>
<circle cx="369.7" cy="207.5" r=".18"/>
<circle cx="369.7" cy="212.9" r=".18"/>
<circle cx="369.7" cy="208.7" r=".18"/>
<circle cx="369.8" cy="212" r=".18"/>
<circle cx="371.2" cy="212" r=".18"/>
<circle cx="371.2" cy="209.2" r=".18"/>
<circle cx="371.3" cy="208.7" r=".18"/>
<circle cx="371.6" cy="207.5" r=".18"/>
<circle cx="371.6" cy="211.7" r=".18"/>
<circle cx="371.6" cy="209.4" r=".18"/>
<circle cx="395.7" cy="206.9" r=".18"/>
<circle cx="397.4" cy="210.4" r=".18"/>
</g>
<!-- layer: Hatch (ISO) -->
<g fill="#000">
<path d="M0 0h10v5h-5v5h-5z" fill-rule="evenodd"/>
<path d="M410 0h10v10h-5v-5h-5z" fill-rule="evenodd"/>
<path d="M0 287h5v5h5v5h-10z" fill-rule="evenodd"/>
<path d="M410 292h5v-5h5v10h-10z" fill-rule="evenodd"/>
</g>
<g fill="none" stroke="#f00" stroke-width=".36">
<path d="M285 35.8v5M285 38.3h2.5M285 41.7v1M285 43.6v5M285 49.5v1M285 51.4v5M285 57.3v1M285 59.2v5M285 65.1v1M285 67v5M285 72.9v1M285 74.8v5"/>
<path d="M285 80.7v1M285 82.6v5M285 88.5v1M285 90.4v5M285 96.3v1M285 98.2v5M285 104.1v1M285 106v5M285 111.9v1M285 113.8v5"/>
</g>
<path d="M285 35.8v5M285 113.8v5" fill="none" stroke="#f00" stroke-width=".7"/>
<path d="M285 38.3l2.5-.5v1z" fill="#f00"/>
<path d="M285 38.3l2.5-.5v1zM287.5 38.3h3.1M285 116.3h2.5" fill="none" stroke="#f00" stroke-width=".36"/>
<path d="M285 116.3l2.5-.5v1z" fill="#f00"/>
<path d="M285 116.3l2.5-.5v1zM287.5 116.3h3.1" fill="none" stroke="#f00" stroke-width=".36"/>
<!-- layer: Border (ISO) -->
<g fill="none" stroke="#000" stroke-width=".7">
<path d="M0 0h10v5h-5v5h-5zM15 5h400v287h-400zM20 10h390v277h-390zM52.5 5v5M105 5v5M157.5 5v5M212.1 5h5.8l-2.9 5zM215 0v10M262.5 5v5M288 10h122M315 5v5M367.5 5v5"/>
<path d="M410 0h10v10h-5v-5h-5zM420 0h-420v297h420h-10v-5h5v-5h5M15 49.5h5M410 49.5h5M15 99h5M410 99h5M10 148.5h10M15 145.7l5 2.8-5 2.9zM410 148.5l5-2.8v5.7zM410 148.5h10M15 198h5M410 198h5"/>
<path d="M15 247.5h5M410 247.5h5M0 287h5v5h5v5h-10zM52.5 287v5M105 287v5M157.5 287v5M215 287l2.9 5h-5.8zM215 287v10M262.5 287v5M315 287v5M367.5 287v5"/>
</g>
<!-- layer: Title (ISO) -->
<g fill="none" stroke="#000" stroke-width=".51">
<path d="M230 234.5h130v12.5h-130zM360 234.5h50v12.5h-50zM230 247h38v10h-38zM305 247v40M322 247v10M339 247v10M360 247v40M399 257v10M410 257v-10h-142v40M230 267h180M268 277h37M360 277h50"/>
<path d="M367 277v10M391 277v10M399 277v10"/>
</g>
<g fill="none" stroke="#f00" stroke-width=".3">
<path d="M341 252h2.4M344 252h.1M344.6 252h2.4M349 252h1.8M351.2 252h.1M351.7 252h3.6M353.5 247.5v1.8M353.5 249.8h.1M353.5 250.3v3.5M353.5 254.3h.1M353.5 254.8v1.7M355.7 252h.1"/>
<path d="M356.2 252h1.8"/>
</g>
<g fill="none" stroke="#000" stroke-width=".59">
<path d="M230 257h180v30h-180zM342 250l4-1.5v7l-4-1.5z"/>
<circle cx="353.5" cy="252" r="3.5"/>
<circle cx="353.5" cy="252" r="2"/>
</g>
<path d="M232 237.4h1.5" fill="none" stroke="#000" stroke-width=".29"/>
<!-- layer: Dimension (ISO) -->
<g fill="none" stroke="#000" stroke-width=".29">
<path d="M44.7 36.6l2.5-.5v1zM44.7 24.6l2.5-.5v1zM44.7 36.6h224.3M44.7 21.4v80.1M44.7 24.6h225.2M256.5 36.1l2.5 .5-2.5 .5zM259 36.6l2.5-.5v1zM259 33.4v13.4M266.5 36.1l2.5 .5-2.5 .5zM267.4 24.1l2.5 .5-2.5 .5zM269 33.4v20h1.2M269.9 21.4v30.2"/>
<path d="M310.6 30.6l2.5-.5v1zM310.6 30.6h90M310.6 27.4v74.5M311.8 36.6l2.5-.5v1zM311.8 36.6h87.5M311.8 33.4v13.3M396.8 36.1l2.5 .5-2.5 .5zM398.1 30.1l2.5 .5-2.5 .5zM399.3 33.4v13.3M400.6 27.4v74.4M230.7 46.6h28.5M233.9 46.6l.5 2.5h-1z"/>
<path d="M233.9 46.6v54.3M265.9 54.9l2.3-1-1.8 1.8zM269.4 52.6a.9 .9 0 0 1 .3 1.3 .9 .9 0 0 1-1.3 .2 .9 .9 0 0 1-.1-1.4M269.7 52.9l-5.6 3.8M269.9 52.9v.5M270.7 53.4h12.3M271.5 51.1l.6 .8-2.4 1zM271.8 51.5l-2.1 1.4M279.9 53.4l.5 2.5h-1zM279.9 53.4v56.1M283.5 43.5l-13.8 9.4M247.2 78.3v22.8"/>
<path d="M233.4 98.4h1l-.5 2.5zM237.9 87.8h20.4M240.6 98.4h1l-.5 2.5zM241.1 87.8l.5 2.5h-1zM241.1 87.8v13.1M247.2 81.5l2.5-.6v1.1zM247.2 81.5h11.8M256.5 80.9l2.5 .6-2.5 .5zM43.7 112l2.1-1.3-1.4 2.1zM45.8 110.7l-12.9 12M45.8 110.7l-1.8 1.7M47.9 111.6h15.2"/>
<path d="M49.9 109.5h.8M51.5 104.8l.7 .7-2.2 1.3zM53.7 103.4l-7.9 7.3M59.4 107h1l-.5 2.5zM59.9 111.6l.5 2.5h-1zM59.9 104.4v15.9M261.3 109.5h21.7M279.4 107h1l-.5 2.5zM317.4 111.6v13.2M327.7 111.6v19.2M336.6 109.3v15.5M374.5 109.2v15.6"/>
<path d="M383.4 111.6v19.2M317.4 121.6l2.4-.5v1zM317.4 121.6h10.3M325.2 121.1l2.5 .5-2.5 .5zM327.7 127.6l2.5-.5v1zM327.7 127.6h55.7M336.6 121.6l2.6-.5v1zM336.6 121.6h37.9M372 121.1l2.5 .5-2.5 .5zM380.9 127.1l2.5 .5-2.5 .5z"/>
</g>
<g fill="#000">
<path d="M44.7 36.6l2.5-.5v1zM44.7 24.6l2.5-.5v1zM256.5 36.1l2.5 .5-2.5 .5zM259 36.6l2.5-.5v1zM266.5 36.1l2.5 .5-2.5 .5zM267.4 24.1l2.5 .5-2.5 .5zM310.6 30.6l2.5-.5v1zM311.8 36.6l2.5-.5v1zM396.8 36.1l2.5 .5-2.5 .5zM398.1 30.1l2.5 .5-2.5 .5zM233.9 46.6l.5 2.5h-1zM265.9 54.9l2.3-1-1.8 1.8z"/>
<path d="M271.5 51.1l.6 .8-2.4 1zM279.9 53.4l.5 2.5h-1zM233.4 98.4h1l-.5 2.5zM240.6 98.4h1l-.5 2.5zM241.1 87.8l.5 2.5h-1zM247.2 81.5l2.5-.6v1.1zM256.5 80.9l2.5 .6-2.5 .5zM43.7 112l2.1-1.3-1.4 2.1zM51.5 104.8l.7 .7-2.2 1.3zM59.4 107h1l-.5 2.5zM59.9 111.6l.5 2.5h-1zM279.4 107h1l-.5 2.5z"/>
<path d="M317.4 121.6l2.4-.5v1zM325.2 121.1l2.5 .5-2.5 .5zM327.7 127.6l2.5-.5v1zM336.6 121.6l2.6-.5v1zM372 121.1l2.5 .5-2.5 .5zM380.9 127.1l2.5 .5-2.5 .5z"/>
</g>
<!-- layer: Symbol (ISO) -->
<path d="M237.9 102.5l1.8 1.8-.8 .6zM237.9 102.5l13.6 19.8h2.5" fill="none" stroke="#000" stroke-width=".29"/>
<path d="M237.9 102.5l1.8 1.8-.8 .6z" fill="#000"/>
<g font-size="7.2" fill="#f00">
<text x="294.1" y="40.9">A</text>
<text x="294.1" y="118.9">A</text>
</g>
<g font-size="5.8">
<text x="367.1" y="242">Базова ABPL</text>
<text x="326.3" y="280.5">ABPL</text>
</g>
<g font-size="5.6">
<text x="15.9" y="26.8">A</text>
<text x="410.4" y="26.8">A</text>
<text x="15.9" y="76.3">B</text>
<text x="410.4" y="76.3">B</text>
<text x="15.6" y="125.8">C</text>
<text x="410.4" y="125.8">C</text>
<text x="15.6" y="175.3">D</text>
<text x="410.4" y="175.3">D</text>
<text x="15.9" y="224.8">E</text>
<text x="410.4" y="224.8">E</text>
<text x="16.2" y="274.3">F</text>
<text x="410.4" y="274.3">F</text>
</g>
<text font-size="5.1" fill="#f00" x="342.1" y="147.5">A ( 1 : 28 )</text>
<g font-size="5.1">
<text x="232" y="232.5">Bemerkungen:</text>
<text x="307" y="255.6">1 : 28</text>
<text x="307" y="265.7">Technische Zeichnung</text>
<text x="361" y="265.6">Eingetragen</text>
<text x="400" y="265.6">A3</text>
<text x="270" y="275.5">Д.Павлов</text>
<text x="361" y="273.8">ABPL</text>
<text x="270" y="285.7">D.Pavlov</text>
</g>
<g font-size="4.8">
<text x="24.9" y="9.6">1</text>
<text x="77.4" y="9.6">2</text>
<text x="129.9" y="9.6">3</text>
<text x="182.4" y="9.6">4</text>
<text x="234.9" y="9.6">5</text>
<text x="287.4" y="9.6">6</text>
<text x="339.9" y="9.6">7</text>
<text x="392.4" y="9.6">8</text>
<text x="152" y="23">6305</text>
<text x="350.3" y="29">2519</text>
<text x="146.6" y="35">6000</text>
<text x="260" y="35">280</text>
<text x="350.3" y="35">2450</text>
<text x="232.3" y="79" transform="rotate(-90 232.3 79)">1520</text>
<text x="249.1" y="79.9">330</text>
<text x="278.3" y="86.7" transform="rotate(-90 278.3 86.7)">1570</text>
<text x="239.5" y="98.3" transform="rotate(-90 239.5 98.3)">365</text>
<text x="58.3" y="119.5" transform="rotate(-90 58.3 119.5)">61</text>
<text x="254.8" y="123.6">7000kg.</text>
<text x="318.6" y="120">290</text>
<text x="350.3" y="120">1060</text>
<text x="350.3" y="126">1560</text>
<text x="273.7" y="252.6">ISO 2768-m</text>
<text x="232" y="261.7">Realmet MCC</text>
<text x="24.9" y="290.9">1</text>
<text x="77.4" y="291">2</text>
<text x="129.9" y="291">3</text>
<text x="182.4" y="290.9">4</text>
<text x="234.9" y="290.9">5</text>
<text x="287.4" y="291">6</text>
<text x="339.9" y="290.9">7</text>
<text x="392.4" y="291">8</text>
</g>
<g font-size="4.6">
<text x="274" y="47.1" transform="rotate(-34 274 47.1)">⌀50</text>
<text x="31.8" y="120.5" transform="rotate(-43 31.8 120.5)">⌀159</text>
</g>
<g font-size="3.6">
<text x="327.6" y="254.6">N/A</text>
<text x="232" y="265.2">Innovation group LTD.</text>
<text x="368" y="284.6">28.11.2024 г.</text>
<text x="392" y="284.5">DE</text>
<text x="400" y="284.6">1</text>
</g>
<g font-size="2.9">
<text x="308.4" y="251.1">Maßstab</text>
<text x="326.7" y="251">Masse</text>
<text x="361" y="250.1">Material:</text>
<text x="270" y="260.1">Technische Parameter:</text>
<text x="307" y="260.1">Inhalt des Dokumentеs</text>
<text x="361" y="260.1">Status des Dokumentes</text>
<text x="400" y="260">Format</text>
<text x="270" y="270.1">Bearbeiter:</text>
<text x="307" y="270.1">Name des Produktes</text>
<text x="270" y="280.1">Bestätigt von:</text>
<text x="361" y="280.5">Ände</text>
<text x="367.2" y="280.5">rErstellungsdatum</text>
<text x="392" y="280.1">SprachBlatt</text>
<text x="400.3" y="280.1">e</text>
<text x="361" y="283.8">ung</text>
</g>
<text font-size="2.8" x="361" y="237.6">Best.Nr/ Seriennr.</text>
</svg>
